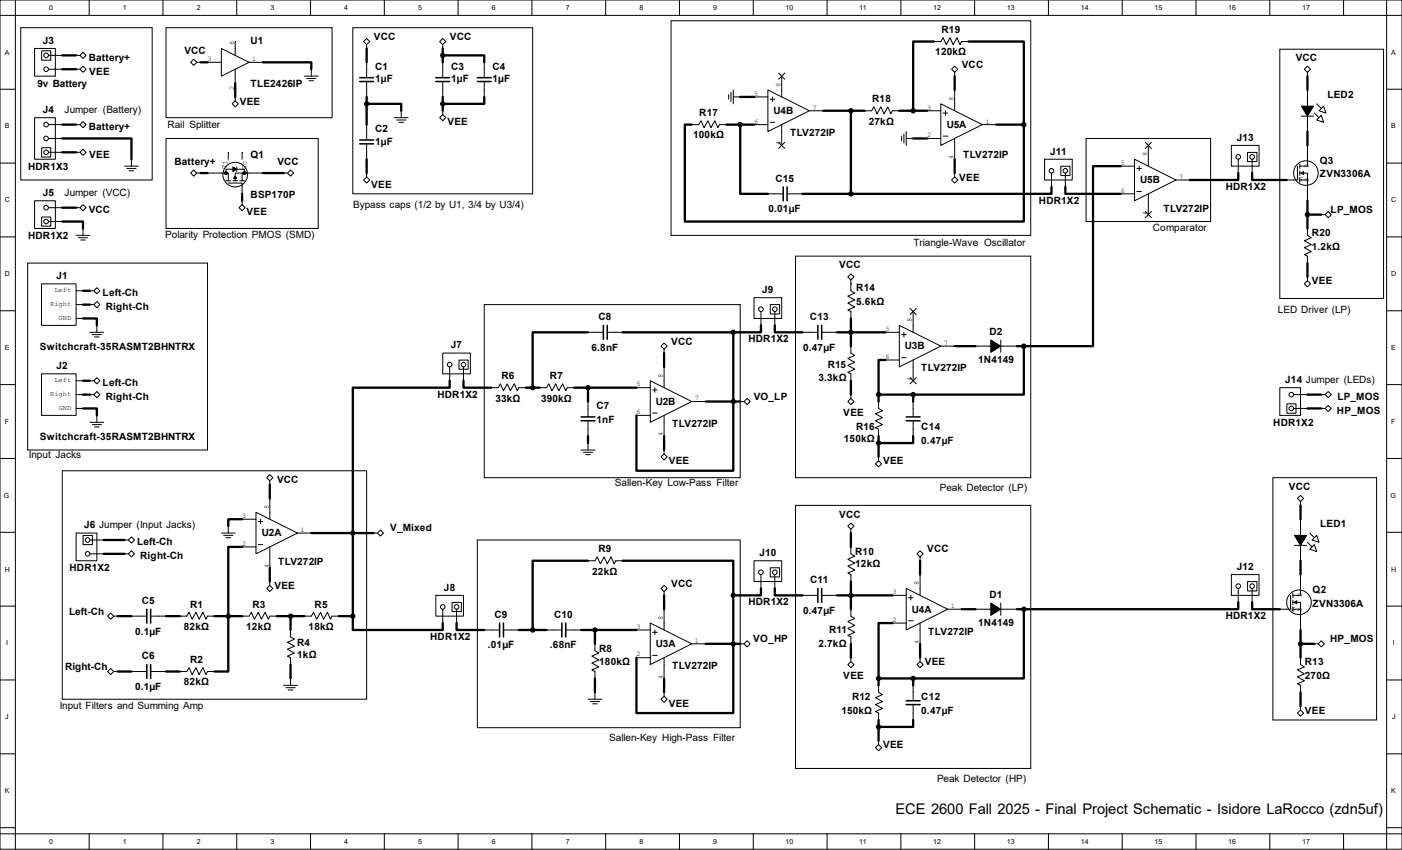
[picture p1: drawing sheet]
<svg xmlns="http://www.w3.org/2000/svg" width="279mm" height="169mm" viewBox="0 0 279 169" stroke-linecap="round" stroke-linejoin="round" font-family="sans-serif">
<g fill="none" stroke="#000" stroke-width=".2">
<path d="M0 0h279.4v169.1h-279.4zM0 17.8h3.1M0 3.1h279.4M3.1 0v169.1M4.1 5.5h26.2v30.3h-26.2zM6.9 9.7h4.1v5.5h-4.1zM8.3 10.1h1.8v1.9h-1.8zM9.6 11h2.8M9.6 13.8h2.8M15.2 11h.7M15.2 13.8h.7M15.9 11l.6-.6 .7 .6-.7 .6z"/>
<path d="M15.9 13.8l.6-.6 .7 .6-.7 .6zM17.8 0v3.1M32.5 0v3.1M33.1 5.5h33.1v17.9h-33.1zM38.6 11.8l.6 .6-.6 .6-.6-.6zM39.2 12.4h.8M41.4 12.4h2.7M44.1 9.7l5.5 2.7-5.5 2.8zM46.9 8.3v2.7M46.9 13.8v2.7M46.9 19.3v.8M47.2 0v3.1"/>
<path d="M49.6 12.4h2.8M60.7 15.2h2.7M61.1 15.6h1.9M61.6 16.1h.9M61.9 0v3.1M62 13.8v1.4M70.3 5.5h35.9v33.1h-35.9zM72.5 8.3l.6-.6 .6 .6-.6 .6zM73.1 8.9v.8M73.1 12.4v2.9M73.1 16.4v2.9M76.6 0v3.1"/>
<path d="M88.2 7.7l.6 .6-.6 .6-.6-.6zM88.2 8.9v.8M88.2 12.4v2.9M88.2 16.4v2.9M91.3 0v3.1M96.5 12.4v2.9M96.5 16.4v2.9M106 0v3.1M120.7 0v3.1M133.7 4.1h71.7v42.8h-71.7zM135.4 0v3.1M145.2 18.8v1"/>
<path d="M145.7 18.4v1.8M146.1 17.9v2.8M146.1 19.3h1.4M150.1 0v3.1M150.3 19.3h2.7M153 17.9l8.3 4.2-8.3 4.1zM153.5 19.8h.9M153.9 19.3v.9M155.2 14.6l1.2 1.2M155.8 15.2v4.1M156.4 14.6l-1.2 1.2M164.8 0v3.1"/>
<path d="M179.5 0v3.1M186.1 8.3h1.4l.5-.8 .6 1.4 .7-1.4 .6 1.4 .8-1.4 .6 1.4 .3-.6h1.4M190.2 13.2l.7 .6-.7 .6-.6-.6zM190.2 14.4v.8M190.2 17.9v4.2M194.2 0v3.1M208.9 0v3.1M223.6 0v3.1M238.3 0v3.1M253.1 0v3.1M255 9.8h20.7v49.6h-20.7zM259.9 13.8l.7-.6 .6 .6-.6 .6z"/>
<path d="M260.6 14.4v.8M260.6 17.9v8.3M267.8 0v3.1M276.3 17.8h3.1M276.3 0v169.1M0 32.5h3.1M6.9 23.4h4.1v8.3h-4.1zM6.9 40h4.1v5.5h-4.1zM8.3 29.4h1.8v1.9h-1.8zM9.6 30.3h2.8M9.6 27.6h2.8M9.6 24.8h2.8"/>
<path d="M15.2 30.3h.7M15.2 24.8h.7M15.9 30.3l.6-.6 .7 .6-.7 .6zM15.9 24.8l.6-.6 .7 .6-.7 .6zM24.8 33.1h2.8M25.3 33.5h1.8M25.7 34h1M26.2 31.7v1.4M33.1 27.6h30.3v17.9h-30.3zM38.6 33.9l.6 .6-.6 .6-.6-.6zM39.2 34.5h.8M41.4 34.5h4.1v1.5"/>
<path d="M45 34.5v-.8h3.7v.8M45 36h1M45.5 36.5h2.8v2.1M45.5 30.3v1.4M46.3 20.7l.6-.6 .6 .6-.6 .6zM46.4 36h.9M47.2 33.2v1M47.8 36h.9M48.3 34.5h-1.4v1.5M48.3 30.3v1.4M48.3 40v.7M52.4 34.5h-4.1v1.5"/>
<path d="M56.5 34.5h.8M57.9 33.9l.6 .6-.6 .6-.6-.6zM72.5 35.8l.6-.6 .6 .6-.6 .7zM73.1 24.8v2.9M73.1 28.8v2.9M73.1 34.5v.7M78.6 23.4h2.7M79 23.9h1.9M79.5 24.4h.9M80 22.1v1.3M88.2 22.8l.6 .6-.6 .7-.6-.7zM88.2 22.1v.7"/>
<path d="M137.9 24.8h1.3l.5-.7 .6 1.3 .8-1.3 .6 1.3 .8-1.3 .6 1.3 .3-.6h1.4M150.3 24.8h2.7M153 38.6h2.9M153.5 24.4h.9M155.2 28.3l1.2 1.3M155.8 24.8v4.2M156.4 28.3l-1.2 1.3M157 38.6h2.9M161.3 22.1h2.8M172.3 22.1h1.4l.5-.8 .6 1.4 .7-1.4 .7 1.4 .7-1.4 .6 1.4 .3-.6h1.4M179.7 27.1v.9M180.1 26.7v1.8"/>
<path d="M180.6 27.6h1.4M180.6 26.2v2.8M184.7 27.6h2.8M184.7 22.1h2.8M187.5 20.7l8.3 4.1-8.3 4.2zM188 27.1h.9M188 22.5h.9M188.4 22.1v.9M189.6 35.8l.6-.6 .7 .6-.7 .7zM190.2 27.6v4.1M190.2 34.5v.7M195.8 24.8h2.7"/>
<path d="M208.2 31.7h5.5v4.1h-5.5zM209.5 34.5v2.7M211.4 33.1h1.8v1.9h-1.8zM212.3 34.5v2.7M216.4 27.6h24.9v16.5h-24.9zM223.3 33.1h2.8M223.3 38.6h2.8M226.1 31.7l8.3 4.1-8.3 4.2zM226.6 33.5h.9M226.6 38.1h.9M227 33.1v.9M228.2 28.3l1.3 1.3"/>
<path d="M228.9 29v4.1M228.9 38.6v4.1M229.5 28.3l-1.3 1.3M234.4 35.8h2.7M245.4 29h5.5v4.1h-5.5zM246.8 31.7v2.8M248.6 30.4h1.9v1.8h-1.9zM249.5 31.7v2.8M258.6 33.1v2.7h-2.2M259 35.8h1.6v4.2M259 34.5h1.6v1.3M259 32.6v.9"/>
<path d="M259 34v.9M259 35.4v.9M259.3 23.1h2.5M260.6 29v4.1h-1.6M261.9 22.5l1 .9M262.4 23.9l.9-.9 .5 1.4zM262.4 20.7l.9 .9M262.9 22.1l.9-1 .4 1.4zM276.3 32.5h3.1M0 47.2h3.1M5.5 52.4h35.9v37.2h-35.9zM8.3 56.5h6.9v8.3h-6.9z"/>
<path d="M8.3 43.2h1.8v1.8h-1.8zM9.6 44.1h2.8M9.6 41.4h2.8M15.2 57.9h1.3M15.2 41.4h.7M15.2 46.9h2.7M15.6 47.3h1.9M16.1 47.8h.9M16.5 40.7l.7 .7-.7 .6-.6-.6zM16.5 45.5v1.4M17.9 57.9h.8M19.3 57.3l.6 .6-.6 .6-.6-.6z"/>
<path d="M48.3 40.7l.6 .7-.6 .6-.7-.6zM150.3 59.3h5.5v4.1h-5.5zM158.5 51h46.9v44.1h-46.9zM169.6 54.5l.6 .6-.6 .7-.6-.7zM169.6 55.8v2.1l.7 .5-1.3 .6 1.3 .7-1.3 .7 1.3 .7-1.3 .6 .6 .3v1.4M228.2 42.1l1.3 1.3M229.5 42.1l-1.3 1.3M259.9 56.5l.7-.6 .6 .6-.6 .6zM260.6 45.5v1.4l.7 .4-1.4 .6 1.4 .8-1.4 .6 1.4 .8-1.4 .6 .7 .3v1.4M260.6 55.1v.8M263.3 42.7h.8M264.7 42.1l.6 .6-.6 .7-.6-.7z"/>
<path d="M276.3 47.2h3.1M0 61.9h3.1M0 76.6h3.1M8.3 74.5h6.9v8.2h-6.9zM15.2 60.7h1.3M15.2 63.4h1.3M15.2 75.8h1.3M15.2 78.6h1.3M17.9 60.7h.8M17.9 75.8h.8M17.9 78.6h.8M17.9 66.2h2.8"/>
<path d="M18.4 66.6h1.8M18.7 60.7l.6-.7 .6 .7-.6 .6zM18.7 78.6l.6-.6 .6 .6-.6 .6zM18.8 67.1h1M19.3 75.2l.6 .6-.6 .6-.6-.6zM19.3 64.8v1.4M88.2 70.3h5.5v4.2h-5.5zM89.6 73.1v2.7M91.5 71.7h1.8v1.8h-1.8zM92.4 73.1v2.7M96.5 60.7h51v34.4h-51zM97.9 77.2h1.4l.4-.8 .6 1.4 .8-1.4 .6 1.4 .8-1.4 .6 1.4 .3-.6h1.4"/>
<path d="M107.5 77.2h1.4l.5-.8 .6 1.4 .7-1.4 .7 1.4 .7-1.4 .6 1.4 .3-.6h1.4M117.2 66.2h2.9M117.2 80v2.9M121.2 66.2h2.9M126.8 77.2h2.8M129.6 75.8l8.3 4.2-8.3 4.1zM130.1 77.7h.9M130.5 77.2v.9M131.7 68.9l.6-.6 .7 .6-.7 .6zM132.3 69.5v.8M132.3 73.1v4.1M137.9 80h2.7"/>
<path d="M147.5 80h.8M148.3 80l.6-.6 .6 .6-.6 .6zM151.6 62v2.8M153.5 60.7h1.9v1.8h-1.9zM154.4 62v2.8M159.9 66.2h2.9M163.9 66.2h2.9M169.6 79.4l.6 .6-.6 .6-.6-.6zM169.6 68.9v1.4l.7 .5-1.3 .6 1.3 .8-1.3 .6 1.3 .7-1.3 .6 .6 .3v1.4M169.6 78.6v.8M175.1 80v1.3l.8 .5-1.4 .6 1.4 .8-1.4 .6 1.4 .8-1.4 .6 .6 .3v1.4M176.5 66.2h2.7"/>
<path d="M176.5 71.7h2.7M179.2 64.8l8.3 4.1-8.3 4.2zM179.7 66.6h.9M179.7 71.2h.9M180.1 66.2v.9M181.4 75.2l1.2 1.2M181.4 61.4l1.2 1.3M182 62v4.2M182 71.7v4.1M182 80v2.9M182.6 75.2l-1.2 1.2M182.6 61.4l-1.2 1.3"/>
<path d="M187.5 68.9h2.7M194.4 68.9h8.3M199.4 67.7v2.5M255 77.2h4.2v5.5h-4.2zM257.8 78.6h2.8M263.3 78.6h.8M264.7 78l.6 .6-.6 .6-.6-.6zM276.3 61.9h3.1M276.3 76.6h3.1M0 91.3h3.1M12.4 93.8h60.7v45.5h-60.7zM15.2 81.3h1.3"/>
<path d="M17.9 84.1h2.8M18.4 84.6h1.8M18.8 85h1M19.3 82.7v1.4M53.2 95.1l.6-.6 .6 .6-.6 .6zM53.8 95.7v.8M53.8 99.3v4.1M115.8 89.6h2.8M116.3 90.1h1.8M116.7 90.5h.9M117.2 83.9v3M117.2 88.2v1.4"/>
<path d="M126.8 82.7h2.8M130.1 82.3h.9M132.3 90.4l.7 .6-.7 .6-.6-.6zM132.3 82.7v4.2M132.3 89.6v.8M174.5 92.4l.6-.6 .6 .6-.6 .6zM175.1 91v.8M182 83.9v3M253.7 95.1h20.6v48.3h-20.6zM256.5 80.4h1.8v1.9h-1.8zM257.8 81.3h2.8M258.6 99.3l.6-.6 .6 .6-.6 .6z"/>
<path d="M259.2 99.9v.7M263.3 81.3h.8M264.1 81.3l.6-.6 .6 .6-.6 .7zM276.3 91.3h3.1M0 106h3.1M15.2 106.2h4.1v5.5h-4.1zM16.6 106.6h1.8v1.9h-1.8zM17.9 107.5h2.8M17.9 110.3h2.8M24.8 107.5h.8M24.8 110.3h.8M26.2 106.9l.6 .6-.6 .7-.6-.7z"/>
<path d="M26.2 109.7l.6 .6-.6 .6-.6-.6zM44.1 106.2h2.8M44.6 106.6h1.8M45 107.1h1M45.5 104.8v1.4M48.3 103.4h2.7M48.3 108.9h2.7M51 102l8.3 4.2-8.3 4.1zM51.5 108.5h.9M51.5 103.9h.9M51.9 103.4v.9M53.2 117.2l.6-.6 .6 .6-.6 .6z"/>
<path d="M53.8 108.9v4.2M53.8 115.8v.8M59.3 106.2h2.7M74.4 106.2h.8M75.2 106.2l.6-.7 .6 .7-.6 .6zM86.9 118.6h5.5v4.1h-5.5zM90.1 120h1.8v1.8h-1.8zM95.1 107.5h52.4v37.4h-52.4zM117.2 111.7h1.4l.4-.8 .6 1.4 .8-1.4 .6 1.4 .8-1.4 .6 1.4 .3-.6h1.4M131.7 117.2l.6-.6 .7 .6-.7 .6zM132.3 117.8v.8M150.3 111.7h5.5v4.1h-5.5z"/>
<path d="M151.6 114.4v2.8M153.5 113.1h1.9v1.8h-1.9zM154.4 114.4v2.8M158.5 100.6h46.9v52.4h-46.9zM159.9 118.6h2.9M163.9 118.6h2.9M169.6 104.2l.6 .6-.6 .6-.6-.6zM169.6 108.9v1.4l.7 .5-1.3 .6 1.3 .7-1.3 .6 1.3 .8-1.3 .6 .6 .3v1.4M169.6 105.4v.8M177.8 118.6h2.8M180.6 117.2l8.3 4.1-8.3 4.2zM181.1 119h.9"/>
<path d="M181.5 118.6v.9M182.7 110.3l.7-.6 .6 .6-.6 .6zM183.4 110.9v.8M183.4 114.4v4.2M245.4 114.4h5.5v4.2h-5.5zM246.8 117.2v2.7M248.6 115.8h1.9v1.9h-1.9zM249.5 117.2v2.7M257.2 118.6v2.7h-2.2M257.6 119.9h1.6v1.4M257.6 118.1v.9M257.6 119.5v.9"/>
<path d="M258 108.6h2.4M259.2 114.4v4.2h-1.6M259.2 103.4v8.3M260.6 108l.9 .9M261 106.2l.9 .9M261.9 108.5l.5 1.3-1.4-.4zM262.4 106.6l.5 1.4-1.4-.5zM276.3 106h3.1M0 120.7h3.1M0 135.4h3.1M21.4 122.7l.7-.6 .6 .6-.6 .6zM21.4 133.7l.7-.6 .6 .6-.6 .6z"/>
<path d="M22.7 122.7h.7M22.7 133.7h.7M26.2 122.7h2.9M26.2 133.7h2.9M30.2 122.7h2.9M30.2 133.7h2.9M35.8 122.7h1.4l.5-.8 .6 1.4 .8-1.4 .6 1.4 .7-1.4 .7 1.4 .3-.6h1.3M35.8 133.7h1.4l.5-.7 .6 1.3 .8-1.3 .6 1.3 .7-1.3 .7 1.3 .3-.6h1.3M48.3 122.7h1.3l.5-.8 .6 1.4 .8-1.4 .6 1.4 .7-1.4 .7 1.4 .3-.6h1.3M56.5 136.5h2.8M57 137h1.8M57.4 137.4h1"/>
<path d="M57.9 125.5v1.3l.8 .5-1.4 .6 1.4 .8-1.4 .6 1.4 .8-1.4 .6 .6 .3v1.4M57.9 135.1v1.4M60.7 122.7h1.3l.5-.8 .6 1.4 .8-1.4 .6 1.4 .8-1.4 .6 1.4 .3-.6h1.4M88.2 121.3v2.8M91 121.3v2.8M96.5 125.5h2.9M100.5 125.5h2.9M108.9 125.5h2.9M112.9 125.5h2.9M117.2 139.3h2.7M117.6 139.7h1.9M118.6 128.2v1.4l.7 .5-1.3 .6 1.3 .7-1.3 .6 1.3 .8-1.3 .6 .6 .3v1.4"/>
<path d="M118.6 137.9v1.4M126.8 125.5h2.8M126.8 131h2.8M129.6 124.1l8.3 4.1-8.3 4.2zM130.1 130.5h.9M130.1 125.9h.9M130.5 125.5v.9M132.3 138.6l.7 .7-.7 .6-.6-.6zM132.3 121.3v4.2M132.3 131v4.1M132.3 137.9v.7M137.9 128.2h2.7"/>
<path d="M147.5 128.2h.8M148.3 128.2l.6-.6 .6 .6-.6 .6zM169.6 131.7l.6 .7-.6 .6-.6-.6zM169.6 121.3v1.4l.7 .5-1.3 .6 1.3 .7-1.3 .7 1.3 .7-1.3 .6 .6 .3v1.4M169.6 131v.7M175.1 136.5v1.4l.8 .4-1.4 .6 1.4 .8-1.4 .6 1.4 .8-1.4 .6 .6 .3v1.4M177.8 124.1h2.8M181.1 123.6h.9M182 136.5v2.9M182.7 132.4l.7-.7 .6 .7-.6 .6zM183.4 124.1v4.1M183.4 131v.7"/>
<path d="M188.9 121.3h2.7M194.4 121.3h8.3M199.4 120.1v2.5M257.6 121.3h1.6v4.2M257.6 120.9v.9M259.2 131v1.4l.7 .4-1.3 .6 1.3 .8-1.3 .6 1.3 .8-1.3 .6 .6 .3v1.4M261.9 128.2h.8M262.7 128.2l.6-.6 .6 .6-.6 .6zM276.3 120.7h3.1M276.3 135.4h3.1M0 150.1h3.1M118.1 140.2h.9"/>
<path d="M174.5 148.9l.6-.6 .6 .6-.6 .6zM175.1 147.5v.8M182 140.5v2.9M258.6 142l.6-.6 .6 .6-.6 .6zM259.2 140.6v.8M276.3 150.1h3.1M0 164.8h3.1M0 166.1h279.4M17.8 166.1v3M32.5 166.1v3M47.2 166.1v3M61.9 166.1v3"/>
<path d="M76.6 166.1v3M91.3 166.1v3M106 166.1v3M120.7 166.1v3M135.4 166.1v3M150.1 166.1v3M164.8 166.1v3M179.5 166.1v3M194.2 166.1v3M208.9 166.1v3M223.6 166.1v3M238.3 166.1v3"/>
<path d="M253.1 166.1v3M267.8 166.1v3M276.3 164.8h3.1"/>
<circle cx="9.2" cy="11" r=".46"/>
<circle cx="9.2" cy="13.8" r=".46"/>
<circle cx="9.2" cy="24.8" r=".46"/>
<circle cx="9.2" cy="27.6" r=".46"/>
<circle cx="9.2" cy="30.3" r=".46"/>
<circle cx="46.9" cy="34.8" r="2.45"/>
<circle cx="209.6" cy="34" r=".46"/>
<circle cx="212.3" cy="34" r=".46"/>
<circle cx="246.8" cy="31.3" r=".46"/>
<circle cx="249.5" cy="31.3" r=".46"/>
<circle cx="260.3" cy="34.5" r="2.45"/>
<circle cx="9.2" cy="41.4" r=".46"/>
<circle cx="9.2" cy="44.1" r=".46"/>
<circle cx="89.6" cy="72.6" r=".46"/>
<circle cx="92.4" cy="72.6" r=".46"/>
<circle cx="151.6" cy="61.6" r=".46"/>
<circle cx="154.4" cy="61.6" r=".46"/>
<circle cx="257.3" cy="78.6" r=".46"/>
<circle cx="257.3" cy="81.3" r=".46"/>
<circle cx="17.5" cy="107.5" r=".46"/>
<circle cx="17.5" cy="110.3" r=".46"/>
<circle cx="151.6" cy="114" r=".46"/>
<circle cx="154.4" cy="114" r=".46"/>
<circle cx="246.8" cy="116.7" r=".46"/>
<circle cx="249.5" cy="116.7" r=".46"/>
<circle cx="258.9" cy="119.9" r="2.45"/>
<circle cx="88.2" cy="120.9" r=".46"/>
<circle cx="91" cy="120.9" r=".46"/>
</g>
<g fill="none" stroke="#000" stroke-width=".46">
<path d="M12.4 11h2.8M12.4 13.8h2.8M40 12.4h1.4M46.9 16.5v2.8M52.4 12.4h9.6v1.4M73.1 9.7v2.7M73.1 19.3v5.5M88.2 11h8.3v1.4M88.2 9.7v2.7M88.2 19.3v2.8M96.5 19.3v1.4h-8.3M147.5 19.3h2.8"/>
<path d="M186.1 8.3h-4.1v13.8M190.2 15.2v2.7M193 8.3h11v16.5M260.6 15.2v2.7M12.4 27.6h13.8v4.1M12.4 24.8h2.8M12.4 30.3h2.8M40 34.5h1.4M48.3 38.6v1.4M52.4 34.5h4.1M73.1 20.7h6.9v1.4M73.1 31.7v2.8"/>
<path d="M137.9 24.8h-1.4v19.3h67.5v-19.3M144.8 24.8h5.5M147.5 24.8v13.8h5.5M159.9 38.6h9.7M164.1 22.1h8.2M169.6 22.1v16.5M179.2 22.1h5.5M182 27.6h2.7M190.2 31.7v2.8M198.5 24.8h5.5M209.5 37.2v1.4h-39.9M212.3 37.2v1.4h11"/>
<path d="M223.3 33.1h-5.5v35.8h-13.8M246.8 34.5v1.3h-9.7M249.5 34.5v1.3h6.9M260.6 26.2v2.8M260.6 40v5.5M12.4 44.1h4.1v1.4M12.4 41.4h2.8M16.5 57.9h1.4M260.6 52.4v2.7M260.6 42.7h2.7M16.5 63.4h2.8v1.4M16.5 75.8h1.4"/>
<path d="M16.5 78.6h1.4M16.5 60.7h1.4M89.6 75.8v1.4h-19.3v45.5M92.4 75.8v1.4h5.5M104.8 77.2h2.7M114.4 77.2h12.4M117.2 66.2h-11v11M117.2 77.2v2.8M124.1 66.2h22M132.3 70.3v2.8M140.6 80h6.9M146.1 66.2v27.6h-19.3v-11.1"/>
<path d="M151.6 64.8v1.4h-5.5M154.4 64.8v1.4h5.5M166.8 66.2h9.7M169.6 63.4v5.5M169.6 75.8v2.8M175.1 78.6h6.9M175.1 78.6v1.4M176.5 71.7h-1.4v6.9M182 78.6v1.4M190.2 68.9h4.2M202.7 68.9h1.3M204 68.9v9.7h-22"/>
<path d="M260.6 78.6h2.7M16.5 81.3h2.8v1.4M53.8 96.5v2.8M117.2 86.9v1.3M132.3 86.9v2.7M175.1 86.9v4.1M182 86.9v1.3h-6.9M260.6 81.3h2.7M20.7 107.5h4.1M20.7 110.3h4.1M48.3 108.9h-2.8v24.8h-2.8M48.3 103.4h-2.8v1.4"/>
<path d="M53.8 113.1v2.7M62 106.2h12.4M117.2 111.7h-11v13.8M124.1 111.7h22v6.9M132.3 118.6v2.7M146.1 118.6v23.4h-19.3v-11M151.6 117.2v1.4h-5.5M154.4 117.2v1.4h5.5M166.8 118.6h11M169.6 106.2v2.7M169.6 115.8v5.5M183.4 111.7v2.7"/>
<path d="M246.8 119.9v1.4h-42.8M249.5 119.9v1.4h5.5M259.2 100.6v2.8M259.2 111.7v2.7M23.4 122.7h2.8M23.4 133.7h2.8M33.1 122.7h2.7M33.1 133.7h2.7M42.7 122.7h5.6M55.1 122.7h5.6M57.9 122.7v2.8M57.9 132.4v2.7"/>
<path d="M67.6 122.7h2.7M70.3 122.7v2.8h17.9v-1.4M91 124.1v1.4h5.5M103.4 125.5h5.5M115.8 125.5h11M118.6 125.5v2.7M118.6 135.1v2.8M132.3 135.1v2.8M140.6 128.2h6.9M169.6 128.2v2.8M175.1 135.1v1.4M175.1 135.1h6.9"/>
<path d="M177.8 124.1h-2.7v11M182 135.1v1.4M183.4 128.2v2.8M191.6 121.3h2.8M202.7 121.3h1.3M204 121.3v13.8h-22M259.2 128.2h2.7M259.2 125.5v5.5M259.2 137.9v2.7M175.1 143.4v4.1M182 143.4v1.4h-6.9"/>
</g>
<g fill="#000" stroke="#000" stroke-width=".2">
<path d="M46.4 33.2l.8 .5-.8 .5zM46.9 35.1l.3 .4h-.6zM259.3 34.5l.5-.3v.6zM259.3 21.1h2.5l-1.2 2zM197.4 67.7l2 1.2-2 1.3zM258 119.9l.4-.3v.7zM258 106.6h2.4l-1.2 2zM197.4 120.1l2 1.2-2 1.3z"/>
<circle cx="45" cy="34.5" r=".31"/>
<circle cx="48.7" cy="34.5" r=".31"/>
</g>
<g fill="none" stroke="#000" stroke-width=".31">
<path d="M71.7 15.5h2.7M71.7 16.2h2.7M86.9 15.5h2.7M86.9 16.2h2.7M95.1 15.5h2.8M95.1 16.2h2.8M71.7 27.9h2.7M71.7 28.6h2.7M156.1 37.2v2.8M156.9 37.2v2.8M120.2 64.8v2.8M121 64.8v2.8"/>
<path d="M163 64.8v2.8M163.7 64.8v2.8M115.8 83h2.8M115.8 83.8h2.8M180.6 83h2.8M180.6 83.8h2.8M163 117.2v2.7M163.7 117.2v2.7M29.3 121.3v2.8M29.3 132.4v2.7M30 121.3v2.8M30 132.4v2.7"/>
<path d="M99.6 124.1v2.7M100.3 124.1v2.7M112 124.1v2.7M112.7 124.1v2.7M180.6 139.6h2.8M180.6 140.3h2.8"/>
</g>
<g fill="#000" stroke="#000" stroke-width=".46">
<circle cx="88.2" cy="11" r=".31"/>
<circle cx="73.1" cy="20.7" r=".31"/>
<circle cx="88.2" cy="20.7" r=".31"/>
<circle cx="147.5" cy="24.8" r=".31"/>
<circle cx="169.6" cy="22.1" r=".31"/>
<circle cx="169.6" cy="38.6" r=".31"/>
<circle cx="182" cy="22.1" r=".31"/>
<circle cx="204" cy="24.8" r=".31"/>
<circle cx="260.6" cy="42.7" r=".31"/>
<circle cx="106.2" cy="77.2" r=".31"/>
<circle cx="117.2" cy="77.2" r=".31"/>
<circle cx="146.1" cy="66.2" r=".31"/>
<circle cx="146.1" cy="80" r=".31"/>
<circle cx="169.6" cy="66.2" r=".31"/>
<circle cx="175.1" cy="78.6" r=".31"/>
<circle cx="182" cy="78.6" r=".31"/>
<circle cx="204" cy="68.9" r=".31"/>
<circle cx="175.1" cy="88.2" r=".31"/>
<circle cx="70.3" cy="106.2" r=".31"/>
<circle cx="146.1" cy="118.6" r=".31"/>
<circle cx="169.6" cy="118.6" r=".31"/>
<circle cx="45.5" cy="122.7" r=".31"/>
<circle cx="57.9" cy="122.7" r=".31"/>
<circle cx="70.3" cy="122.7" r=".31"/>
<circle cx="106.2" cy="125.5" r=".31"/>
<circle cx="118.6" cy="125.5" r=".31"/>
<circle cx="146.1" cy="128.2" r=".31"/>
<circle cx="175.1" cy="135.1" r=".31"/>
<circle cx="182" cy="135.1" r=".31"/>
<circle cx="204" cy="121.3" r=".31"/>
<circle cx="259.2" cy="128.2" r=".31"/>
<circle cx="175.1" cy="144.8" r=".31"/>
</g>
<text font-size="2.9" x="178.4" y="162.1">ECE 2600 Fall 2025 - Final Project Schematic - Isidore LaRocco (zdn5uf)</text>
<g font-size="2">
<text x="8.5" y="8.7">J3</text>
<text x="36.7" y="10.7">VCC</text>
<text x="49.9" y="8.7">U1</text>
<text x="74.5" y="8">VCC</text>
<text x="89.7" y="8">VCC</text>
<text x="186.4" y="11">120kΩ</text>
<text x="187.6" y="6.6">R19</text>
<text x="7.5" y="17.3">9v Battery</text>
<text x="17.7" y="12.1">Battery+</text>
<text x="17.8" y="14.9">VEE</text>
<text x="49.9" y="17.3">TLE2426IP</text>
<text x="74.8" y="13.9">C1</text>
<text x="74.8" y="16.4">1µF</text>
<text x="89.9" y="13.9">C3</text>
<text x="89.9" y="16.4">1µF</text>
<text x="98.1" y="13.9">C4</text>
<text x="98.1" y="16.4">1µF</text>
<text x="191.7" y="13.5">VCC</text>
<text x="258.2" y="12.1">VCC</text>
<text x="8.5" y="22.5">J4</text>
<text x="12.9" y="22.5">Jumper (Battery)</text>
<text x="47.8" y="20.8">VEE</text>
<text x="139.4" y="23.1">R17</text>
<text x="154.2" y="22.6">U4B</text>
<text x="173.8" y="20.4">R18</text>
<text x="264.5" y="19.4">LED2</text>
<text x="17.7" y="25.9">Battery+</text>
<text x="33.4" y="25.6">Rail Splitter</text>
<text x="74.8" y="26.3">C2</text>
<text x="74.8" y="28.8">1µF</text>
<text x="89.2" y="24.9">VEE</text>
<text x="138.1" y="27.6">100kΩ</text>
<text x="157.5" y="27.1">TLV272IP</text>
<text x="173.1" y="24.8">27kΩ</text>
<text x="188.7" y="25.6">U5A</text>
<text x="246.5" y="28">J13</text>
<text x="5.6" y="33.8">HDR1X3</text>
<text x="17.8" y="31.4">VEE</text>
<text x="34.8" y="32.8">Battery+</text>
<text x="49.9" y="31.4">Q1</text>
<text x="55.3" y="32.8">VCC</text>
<text x="191.2" y="36">VEE</text>
<text x="191.9" y="31.4">TLV272IP</text>
<text x="209.3" y="30.8">J11</text>
<text x="263" y="32.6">Q3</text>
<text x="263" y="35.3">ZVN3306A</text>
<text x="8.5" y="39">J5</text>
<text x="12.9" y="39">Jumper (VCC)</text>
<text x="49.9" y="39.4">BSP170P</text>
<text x="70.4" y="41.5">Bypass caps (1/2 by U1, 3/4 by U3/4)</text>
<text x="74" y="37.4">VEE</text>
<text x="154.5" y="36.2">C15</text>
<text x="207.1" y="40.6">HDR1X2</text>
<text x="227.2" y="36.4">U5B</text>
<text x="244.3" y="37.8">HDR1X2</text>
<text x="5.6" y="47.6">HDR1X2</text>
<text x="17.7" y="42.4">VCC</text>
<text x="32.9" y="47.3">Polarity Protection PMOS (SMD)</text>
<text x="49.1" y="42.9">VEE</text>
<text x="153.2" y="42.2">0.01µF</text>
<text x="229.7" y="46.1">Comparator</text>
<text x="231.9" y="42.2">TLV272IP</text>
<text x="261.5" y="47">R20</text>
<text x="265.2" y="42.4">LP_MOS</text>
<text x="167.3" y="53.4">VCC</text>
<text x="182.1" y="49">Triangle-Wave Oscillator</text>
<text x="261.5" y="49.8">1.2kΩ</text>
<text x="11.3" y="55.6">J1</text>
<text x="20.4" y="59">Left-Ch</text>
<text x="151.9" y="58.3">J9</text>
<text x="170.6" y="58">R14</text>
<text x="261.5" y="56.6">VEE</text>
<text x="21.1" y="61.7">Right-Ch</text>
<text x="119.3" y="63.7">C8</text>
<text x="161.4" y="63.7">C13</text>
<text x="170.6" y="60.7">5.6kΩ</text>
<text x="254.7" y="62.3">LED Driver (LP)</text>
<text x="8" y="69.7">Switchcraft-35RASMT2BHNTRX</text>
<text x="89.8" y="69.4">J7</text>
<text x="117.9" y="69.8">6.8nF</text>
<text x="133.8" y="68.6">VCC</text>
<text x="149.1" y="68.2">HDR1X2</text>
<text x="160.1" y="69.8">0.47µF</text>
<text x="180.3" y="69.5">U3B</text>
<text x="197.2" y="66.8">D2</text>
<text x="11.3" y="73.5">J2</text>
<text x="20.4" y="76.9">Left-Ch</text>
<text x="99.9" y="75.5">R6</text>
<text x="109.6" y="75.5">R7</text>
<text x="163.1" y="75.8">3.3kΩ</text>
<text x="165" y="73.2">R15</text>
<text x="183.6" y="74">TLV272IP</text>
<text x="194.9" y="72.3">1N4149</text>
<text x="256.1" y="76.3">J14 Jumper (LEDs)</text>
<text x="21.1" y="79.6">Right-Ch</text>
<text x="87.2" y="79.2">HDR1X2</text>
<text x="98.7" y="80">33kΩ</text>
<text x="107.8" y="80">390kΩ</text>
<text x="118.9" y="81.5">C7</text>
<text x="130.7" y="80.6">U2B</text>
<text x="150.2" y="79.6">VO_LP</text>
<text x="168.1" y="82.8">VEE</text>
<text x="266.4" y="82.4">HP_MOS</text>
<text x="266.5" y="79.6">LP_MOS</text>
<text x="8" y="87.6">Switchcraft-35RASMT2BHNTRX</text>
<text x="118.9" y="84.2">1nF</text>
<text x="134" y="85">TLV272IP</text>
<text x="168.2" y="88.1">150kΩ</text>
<text x="170.6" y="85.6">R16</text>
<text x="183.6" y="85.6">C14</text>
<text x="183.6" y="88.4">0.47µF</text>
<text x="253.7" y="84.8">HDR1X2</text>
<text x="5.8" y="91.3">Input Jacks</text>
<text x="133.3" y="92.5">VEE</text>
<text x="176" y="92.5">VEE</text>
<text x="55.2" y="96.2">VCC</text>
<text x="122.6" y="96.8">Sallen-Key Low-Pass Filter</text>
<text x="187.3" y="97.7">Peak Detector (LP)</text>
<text x="256.9" y="97.6">VCC</text>
<text x="16.8" y="105.2">J6 Jumper (Input Jacks)</text>
<text x="52.2" y="106.8">U2A</text>
<text x="77.8" y="105.8">V_Mixed</text>
<text x="167.3" y="103.1">VCC</text>
<text x="263.1" y="104.9">LED1</text>
<text x="13.8" y="113.8">HDR1X2</text>
<text x="27.3" y="108.6">Left-Ch</text>
<text x="27.9" y="111.3">Right-Ch</text>
<text x="55.5" y="112.6">TLV272IP</text>
<text x="119.3" y="110">R9</text>
<text x="151.3" y="110.7">J10</text>
<text x="170.4" y="110.4">R10</text>
<text x="170.4" y="112.9">12kΩ</text>
<text x="184.8" y="110">VCC</text>
<text x="246.5" y="113.5">J12</text>
<text x="54.7" y="117.3">VEE</text>
<text x="88.5" y="117.6">J8</text>
<text x="118" y="114.4">22kΩ</text>
<text x="133.8" y="116.9">VCC</text>
<text x="161.5" y="116.1">C11</text>
<text x="197.2" y="119.2">D1</text>
<text x="261.6" y="118.1">Q2</text>
<text x="13.8" y="122.4">Left-Ch</text>
<text x="28.2" y="120.2">C5</text>
<text x="36.7" y="125.4">82kΩ</text>
<text x="37.9" y="121">R1</text>
<text x="49.1" y="125.4">12kΩ</text>
<text x="50.3" y="121">R3</text>
<text x="61.5" y="125.4">18kΩ</text>
<text x="62.7" y="121">R5</text>
<text x="98.6" y="123">C9</text>
<text x="110.4" y="123">C10</text>
<text x="149.1" y="120.5">HDR1X2</text>
<text x="160.1" y="122.2">0.47µF</text>
<text x="181.7" y="122.1">U4A</text>
<text x="194.9" y="124.7">1N4149</text>
<text x="244.3" y="123.3">HDR1X2</text>
<text x="261.6" y="120.9">ZVN3306A</text>
<text x="26.9" y="126.4">0.1µF</text>
<text x="28.2" y="131.3">C6</text>
<text x="59.2" y="128.7">R4</text>
<text x="59.2" y="131.1">1kΩ</text>
<text x="85.7" y="127.4">HDR1X2</text>
<text x="97.2" y="129.1">.01µF</text>
<text x="109.6" y="129.1">.68nF</text>
<text x="119.4" y="129.8">R8</text>
<text x="130.7" y="128.9">U3A</text>
<text x="150.1" y="127.9">VO_HP</text>
<text x="163.1" y="128.8">2.7kΩ</text>
<text x="165.3" y="126.1">R11</text>
<text x="185" y="126.4">TLV272IP</text>
<text x="265.1" y="127.9">HP_MOS</text>
<text x="13" y="133.4">Right-Ch</text>
<text x="26.9" y="137.4">0.1µF</text>
<text x="36.7" y="136.5">82kΩ</text>
<text x="37.9" y="132">R2</text>
<text x="119.4" y="132.5">180kΩ</text>
<text x="134" y="133.3">TLV272IP</text>
<text x="168.1" y="135.3">VEE</text>
<text x="184.3" y="132.5">VEE</text>
<text x="260.1" y="132.5">R13</text>
<text x="260.1" y="135.3">270Ω</text>
<text x="11.9" y="141.2">Input Filters and Summing Amp</text>
<text x="133.3" y="140.8">VEE</text>
<text x="167.7" y="142.2">150kΩ</text>
<text x="169.8" y="139.4">R12</text>
<text x="183.6" y="139.4">C12</text>
<text x="183.6" y="142.2">0.47µF</text>
<text x="260.1" y="142.2">VEE</text>
<text x="121.4" y="147.5">Sallen-Key High-Pass Filter</text>
<text x="176" y="149.1">VEE</text>
<text x="186.7" y="155.8">Peak Detector (HP)</text>
</g>
<g font-size="1.4">
<text x="9.8" y="2">0</text>
<text x="24.5" y="2">1</text>
<text x="39.2" y="2">2</text>
<text x="53.9" y="2">3</text>
<text x="68.6" y="2">4</text>
<text x="83.3" y="2">5</text>
<text x="98" y="2">6</text>
<text x="112.7" y="2">7</text>
<text x="127.5" y="2">8</text>
<text x="142.2" y="2">9</text>
<text x="156.5" y="2">10</text>
<text x="171.2" y="2">11</text>
<text x="186" y="2">12</text>
<text x="200.7" y="2">13</text>
<text x="215.4" y="2">14</text>
<text x="230.1" y="2">15</text>
<text x="244.8" y="2">16</text>
<text x="259.5" y="2">17</text>
<text x=".9" y="10.9">A</text>
<text x="46.7" y="9.1" transform="rotate(-90 46.7 9.1)">8</text>
<text x="277.2" y="10.9">A</text>
<text x="41.4" y="12.2">3</text>
<text x="46.7" y="17.9" transform="rotate(-90 46.7 17.9)">2</text>
<text x="50.2" y="12.2">1</text>
<text x="155.5" y="17.3" transform="rotate(-90 155.5 17.3)">8</text>
<text x="150.3" y="19">5</text>
<text x="161.9" y="21.8">7</text>
<text x="184.7" y="21.8">3</text>
<text x="190" y="20.1" transform="rotate(-90 190 20.1)">8</text>
<text x=".9" y="25.6">B</text>
<text x="150.3" y="24.6">6</text>
<text x="155.5" y="29" transform="rotate(-90 155.5 29)">4</text>
<text x="184.7" y="27.3">2</text>
<text x="196.4" y="24.6">1</text>
<text x="277.2" y="25.6">B</text>
<text x="45.2" y="33.7" transform="rotate(-90 45.2 33.7)">Tj</text>
<text x="49.1" y="33.7" transform="rotate(-90 49.1 33.7)">Tc</text>
<text x="190" y="31.7" transform="rotate(-90 190 31.7)">4</text>
<text x="223.4" y="32.9">5</text>
<text x="228.6" y="31.1" transform="rotate(-90 228.6 31.1)">8</text>
<text x="235" y="35.6">7</text>
<text x="260.9" y="33.5" transform="rotate(-90 260.9 33.5)">D</text>
<text x=".9" y="40.3">C</text>
<text x="223.4" y="38.4">6</text>
<text x="258.7" y="36.1">G</text>
<text x="260.9" y="36.3" transform="rotate(-90 260.9 36.3)">S</text>
<text x="277.2" y="40.3">C</text>
<text x="228.6" y="42.8" transform="rotate(-90 228.6 42.8)">4</text>
<text x=".9" y="55">D</text>
<text x="10.8" y="58.2">Left</text>
<text x="277.2" y="55">D</text>
<text x="10" y="61">Right</text>
<text x="11.7" y="63.7">GND</text>
<text x="176.4" y="66">5</text>
<text x="181.7" y="64.2" transform="rotate(-90 181.7 64.2)">8</text>
<text x=".9" y="69.7">E</text>
<text x="176.4" y="71.5">6</text>
<text x="188.1" y="68.7">7</text>
<text x="277.2" y="69.7">E</text>
<text x="10.8" y="76.1">Left</text>
<text x="126.8" y="77">5</text>
<text x="132.1" y="75.2" transform="rotate(-90 132.1 75.2)">8</text>
<text x="181.7" y="75.8" transform="rotate(-90 181.7 75.8)">4</text>
<text x="10" y="78.9">Right</text>
<text x="11.7" y="81.6">GND</text>
<text x="126.8" y="82.5">6</text>
<text x="138.5" y="79.7">7</text>
<text x=".9" y="84.4">F</text>
<text x="132.1" y="86.9" transform="rotate(-90 132.1 86.9)">4</text>
<text x="277.2" y="84.4">F</text>
<text x=".8" y="99.1">G</text>
<text x="53.6" y="101.4" transform="rotate(-90 53.6 101.4)">8</text>
<text x="277.1" y="99.1">G</text>
<text x="48.3" y="103.2">3</text>
<text x="59.9" y="105.9">1</text>
<text x=".9" y="113.8">H</text>
<text x="48.3" y="108.7">2</text>
<text x="53.6" y="113.1" transform="rotate(-90 53.6 113.1)">4</text>
<text x="277.2" y="113.8">H</text>
<text x="177.8" y="118.3">3</text>
<text x="183.1" y="116.6" transform="rotate(-90 183.1 116.6)">8</text>
<text x="259.5" y="119" transform="rotate(-90 259.5 119)">D</text>
<text x="126.8" y="125.2">3</text>
<text x="132.1" y="123.5" transform="rotate(-90 132.1 123.5)">8</text>
<text x="177.8" y="123.9">2</text>
<text x="189.5" y="121.1">1</text>
<text x="257.3" y="121.6">G</text>
<text x="259.5" y="121.8" transform="rotate(-90 259.5 121.8)">S</text>
<text x="1.2" y="128.5">I</text>
<text x="126.8" y="130.7">2</text>
<text x="138.5" y="128">1</text>
<text x="183.1" y="128.2" transform="rotate(-90 183.1 128.2)">4</text>
<text x="277.6" y="128.5">I</text>
<text x="132.1" y="135.1" transform="rotate(-90 132.1 135.1)">4</text>
<text x="1.1" y="143.2">J</text>
<text x="277.4" y="143.2">J</text>
<text x=".9" y="157.9">K</text>
<text x="277.2" y="157.9">K</text>
<text x="9.8" y="168.1">0</text>
<text x="24.5" y="168.1">1</text>
<text x="39.2" y="168.1">2</text>
<text x="53.9" y="168.1">3</text>
<text x="68.6" y="168.1">4</text>
<text x="83.3" y="168.1">5</text>
<text x="98" y="168.1">6</text>
<text x="112.7" y="168.1">7</text>
<text x="127.5" y="168.1">8</text>
<text x="142.2" y="168.1">9</text>
<text x="156.5" y="168.1">10</text>
<text x="171.2" y="168.1">11</text>
<text x="186" y="168.1">12</text>
<text x="200.7" y="168.1">13</text>
<text x="215.4" y="168.1">14</text>
<text x="230.1" y="168.1">15</text>
<text x="244.8" y="168.1">16</text>
<text x="259.5" y="168.1">17</text>
</g>
</svg>
